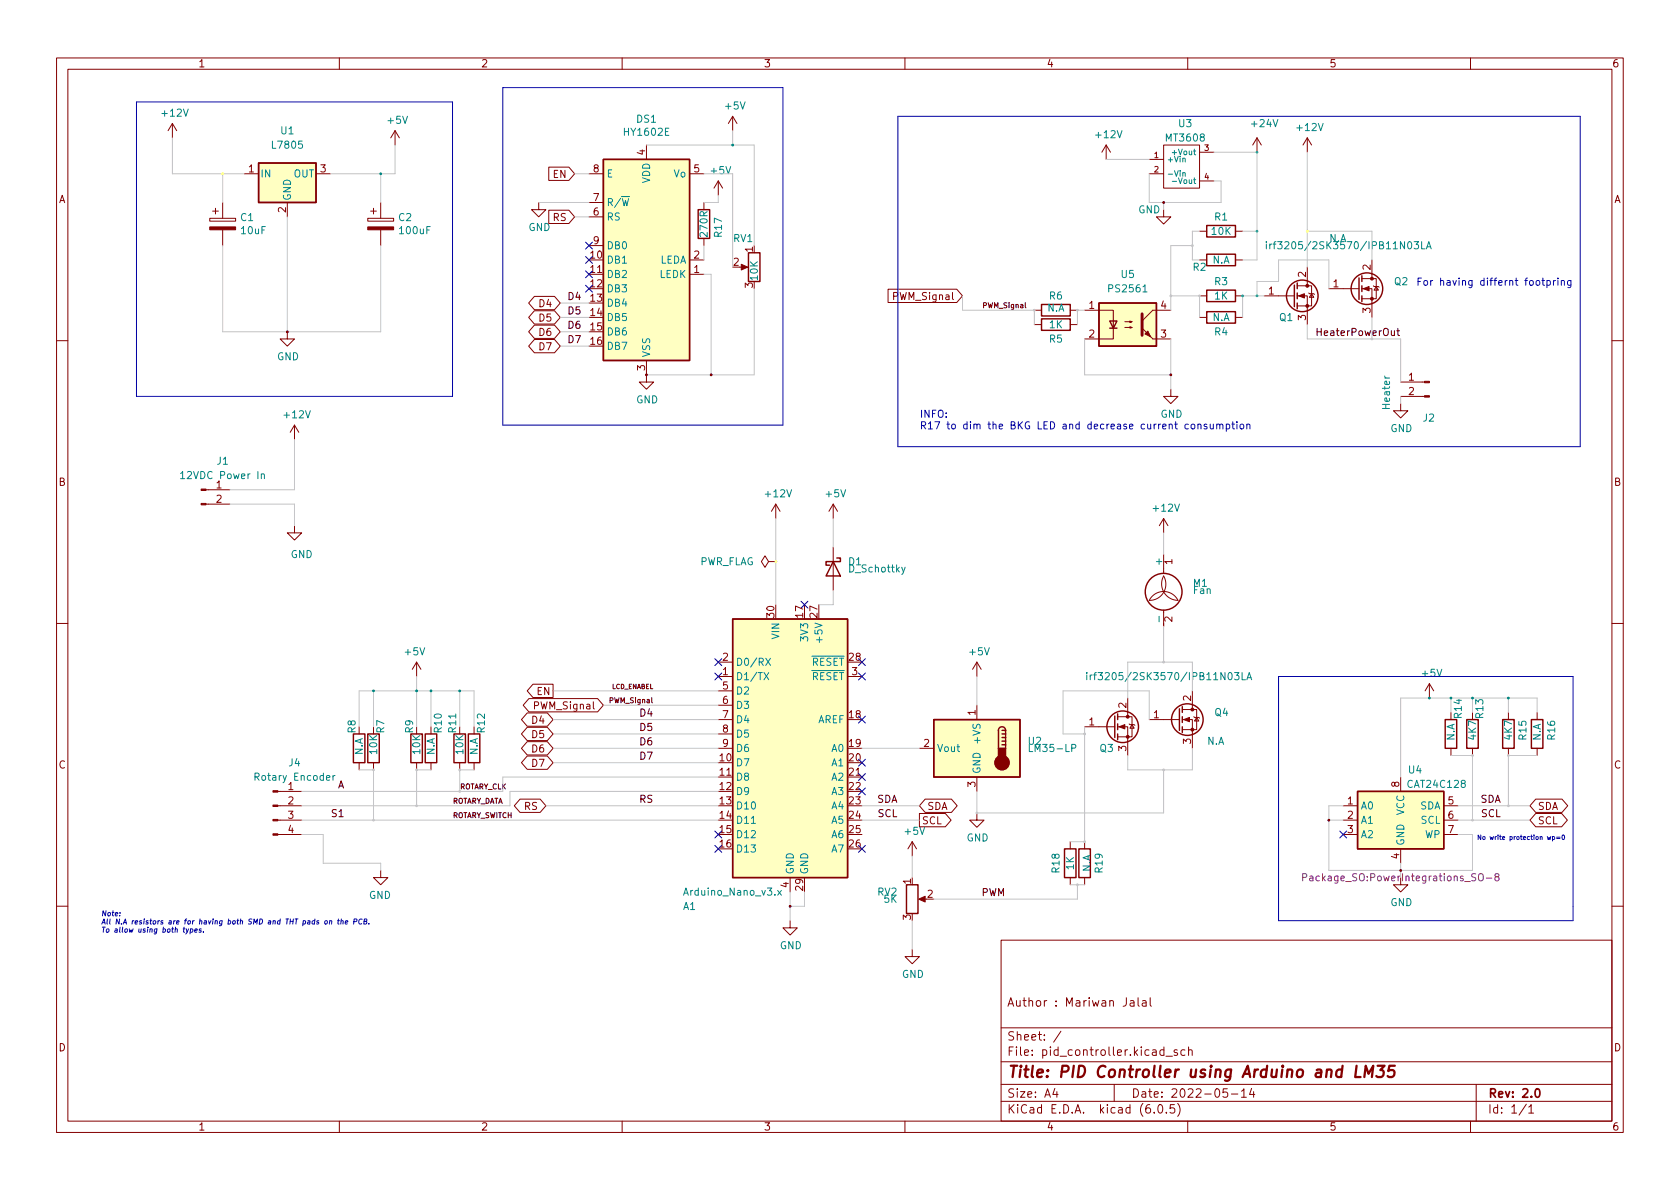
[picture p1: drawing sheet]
<svg xmlns="http://www.w3.org/2000/svg" width="297mm" height="210mm" viewBox="0 0 297 210" stroke-linecap="round" stroke-linejoin="round" font-family="sans-serif">
<path d="M0 .2h297v210.1h-297z" fill="#fff" stroke="#fff" stroke-width=".18"/>
<g fill="none" stroke="#840000" stroke-width=".18">
<path d="M10 10.2h277v190.1h-277zM12 12.2h273v186.1h-273zM60 10.2v2M110 10.2v2M160 10.2v2M210 10.2v2M260 10.2v2M30.5 21.8l-.8 1.3M30.5 21.8v2.6M30.5 21.8l.7 1.3M37.1 38.6h4.6v.5h-4.6zM37.6 37.3h1"/>
<path d="M38.1 36.8v1M39.4 35.8v2.8M43.2 30.7h2.5M50.8 35.8v2.5M55.9 30.7h2.5M65 38.6h4.6v.5h-4.6zM65.5 37.3h1M66 36.8v1M67.3 35.8v2.8M69.8 23.1l-.7 1.3M69.8 23.1v2.5M69.8 23.1l.8 1.3"/>
<path d="M95.2 35.8v1.3h1.3l-1.3 1.2-1.2-1.2h1.2M97 37.2h3.6l1 1.1-1 1.2h-3.6zM97 29.6h3.6l1 1.1-1 1.2h-3.6zM104.1 30.7h2.6M104.1 38.3h2.6M104.1 35.8h2.6M114.3 25.6v2.6M121.9 30.7h2.6M124.5 35.8v1.3M127 32l-.8 1.3M127 32v2.5M127 32l.8 1.3"/>
<path d="M129.5 20.6l-.7 1.2M129.5 20.6v2.5M129.5 20.6l.8 1.2M195.6 25.6l-.8 1.3M195.6 25.6v2.6M195.6 25.6l.7 1.3M203.2 30.7h2.5M203.2 28.2h2.5M205.7 25.6h6.4v7.7h-6.4zM205.7 37.1v1.2h1.3l-1.3 1.3-1.2-1.3h1.2M212.1 26.9h2.5M212.1 32h2.5"/>
<path d="M222.2 24.4l-.7 1.2M222.2 24.4v2.5M222.2 24.4l.8 1.2M231.1 24.4v2.5M231.1 24.4l-.7 1.2M231.1 24.4l.8 1.2M39.4 40.6v2.8M50.8 58.7v1.2h1.3l-1.3 1.3-1.3-1.3h1.3M67.3 40.6v2.8M94.5 52.4h3.5l1.1 1.2-1.1 1.2h-3.5l-1-1.2zM94.5 55h3.5l1.1 1.1-1.1 1.2h-3.5l-1-1.2zM94.5 57.5h3.5l1.1 1.2-1.1 1.1h-3.5l-1-1.1z"/>
<path d="M104.1 48.5h2.6M104.1 43.4h2.6M121.9 46h2.6M121.9 48.5h2.6M124.5 42.2v1.2M130.8 47.2h1M157 51.1h12.2l1 1.2-1 1.2h-12.2zM182.9 54.9h1.2M182.9 57.4h1.2M189.2 54.9h1.3M189.2 57.4h1.3M191.8 54.9h5v5h-5"/>
<path d="M198.9 57.9h1.3l-.4 .1v-.2l.4 .1M198.9 56.9h1.3l-.4 .1v-.2l.4 .1M203.8 59.9h3.2M207 54.9h-3.2l-1.9 1.9M212.1 52.3h1.3M212.1 56.1h1.3M212.1 46h1.3M212.1 40.9h1.3M218.4 52.3h1.3M218.4 56.1h1.3M218.4 46h1.3M218.4 40.9h1.3"/>
<path d="M223.5 52.3h5.4M229.4 52.3h1.7v5.1M229.4 50.5h2.5v3.6h-2.5M231.1 47.2v3.3M231.4 51.8l.1 .1h.8l.1 .2M231.9 51.9l.4 .7h-.8zM234.9 51h5.4M240.8 51h1.8v5.1M240.8 49.3h2.5v3.5h-2.5M242.6 46v3.3M242.8 50.5l.2 .2h.7l.1 .1M243.3 50.7l.4 .6h-.7z"/>
<path d="M10 60.2h2M52.1 75.2l-.8 1.2M52.1 75.2v2.5M52.1 75.2l.7 1.2M94.5 60h3.5l1.1 1.2-1.1 1.2h-3.5l-1-1.2zM114.3 63.7v3.9h1.3l-1.3 1.2-1.3-1.2h1.3M207 68.8v1.3h1.3l-1.3 1.3-1.3-1.3h1.3M247.6 71.4v1.2h1.3l-1.3 1.3-1.2-1.3h1.2M247.6 70.1h4.3M247.6 67.6h4.3M285 60.2h2M36.4 89.1h4.2"/>
<path d="M36.4 86.6h4.2M52.1 93v1.2h1.2l-1.2 1.3-1.3-1.3h1.3M135.9 99.3l-.6-1-.7 1 .7 1 .6-1h1.3M137.2 99.3h.1M137.2 89.1l-.8 1.3M137.2 89.1v2.6M137.2 89.1l.7 1.3M147.3 89.1l-.7 1.3M147.3 89.1v2.6M147.3 96.8v7.6M147.3 89.1l.8 1.3M205.7 91.7v2.5"/>
<path d="M205.7 98v3.4M205.7 91.7l-.7 1.3M205.7 91.7l.8 1.3M10 110.2h2M73.7 117.1v2.5M73.7 117.1l.7 1.3M73.7 117.1l-.8 1.3M127 119.6h2.5M127 117.1h2.5M149.9 119.6h2.5M172.7 117.1v2.5M172.7 117.1l-.7 1.3"/>
<path d="M172.7 117.1l.8 1.3M205.7 107.9v2.8M205.7 101.8a2.87 2.87 0 0 1-2.5 4.4 2.84 2.84 0 0 1 2.5-1.6 2.84 2.84 0 0 1 2.6 1.6 2.92 2.92 0 0 1-2.6-4.4zM285 110.2h2M49.1 139.9h4.2M63.5 134.9v1.2M66 128.5v1.3M66 134.9v1.2M73.7 134.9v1.2M76.2 128.5v1.3M76.2 134.9v1.2M81.3 128.5v1.3"/>
<path d="M81.3 134.9v1.2M83.8 128.5v1.3M83.8 134.9v1.2M93.2 133.7h3.6l1 1.2-1 1.1h-3.6l-1-1.1zM93.2 131.2h3.6l1 1.1-1 1.2h-3.6l-1-1.2zM93.2 126.1h3.6l1 1.1-1 1.2h-3.6l-1-1.2zM93.2 128.6h3.6l1 1.2-1 1.2h-3.6l-1-1.2zM93.5 123.5h12.2l1 1.2-1 1.2h-12.2l-1-1.2zM94.2 121h3.6v2.3h-3.6l-1-1.1zM127 137.4h2.5M127 122.2h2.5M127 124.7h2.5"/>
<path d="M127 127.2h2.5M127 129.8h2.5M127 132.3h2.5M149.9 137.4h2.5M162.6 132.3h2.5M172.7 124.7v2.5M172.7 137.4v2.5M191.8 128.5h5.3M197.6 128.5h1.8v5.1M197.6 126.7h2.6v3.6h-2.6M199.4 123.4v3.3M199.6 128l.2 .1h.7l.2 .2"/>
<path d="M200.2 128.1l.3 .7h-.7zM203.2 127.2h5.3M209 127.2h1.8v5.1M209 125.5h2.6v3.5h-2.6M210.8 122.2v3.3M211.1 126.7l.1 .2h.8l.1 .1M211.6 126.9l.4 .6h-.8zM247.6 137.4v2.5M252.7 120.9l-.7 1.3M252.7 120.9v2.5M252.7 120.9l.8 1.3M256.5 126v1.2"/>
<path d="M256.5 132.3v1.3M260.3 126v1.2M260.3 132.3v1.3M266.7 126v1.2M266.7 132.3v1.3M271.8 126v1.2M271.8 132.3v1.3M49.1 147.6h4.2M49.1 145h4.2M49.1 142.5h4.2M67.3 153.9v1.3h-1.3l1.3 1.3 1.3-1.3h-1.3M91.9 141.3h3.6l1 1.2-1 1.2h-3.6l-1-1.2z"/>
<path d="M139.7 155.2v2.5M161.3 148.8l-.8 1.3M161.3 148.8v2.6M161.3 148.8l.8 1.3M162.6 143.9h4.5l1.1 1.1-1.1 1.2h-4.5zM162.8 159h1M163.6 141.3h4.6l1 1.2-1 1.2h-4.6l-1-1.2zM172.7 143.8v1.2h1.3l-1.3 1.3-1.3-1.3h1.3M189.2 148.8v1.3M189.2 155.2v1.3M191.8 148.8v1.3M191.8 155.2v1.3"/>
<path d="M237.5 147.6h2.5M237.5 145h2.5M237.5 142.5h2.5M247.6 155.2v1.3h1.3l-1.3 1.2-1.2-1.2h1.2M247.6 150.1v2.5M255.3 147.6h2.5M255.3 145h2.5M255.3 142.5h2.5M271.5 141.3h4.7l1 1.2-1 1.2h-4.7l-1-1.2zM271.5 143.9h4.6l1 1.1-1 1.2h-4.6l-1-1.2zM10 160.2h2M139.7 162.8v1.3h1.3l-1.3 1.2-1.3-1.2h1.3"/>
<path d="M161.3 167.9v1.3h1.3l-1.3 1.2-1.3-1.2h1.3M177 166.3h108v32h-108zM199.9 177h.5l.1 .9M200.5 177.3l-.5 .1a.29 .29 0 0 0-.2 .2 .29 .29 0 0 0 .2 .3h.5M201.2 176.4v1.3l.2 .2M202 177h.6v.9M202.6 177.3l-.5 .1a.29 .29 0 0 0-.2 .2 .29 .29 0 0 0 .2 .3h.5M203.4 176.4v1.3l.2 .2M285 160.2h2M60 198.3v2M110 198.3v2M160 198.3v2"/>
<path d="M177 194.8h108M177 191.8h108M177 187.8h108M177 181.8h108M186.5 192.5l-.4 1h1M186.9 193v1M187.6 182.4l-1.3 1.9M197 191.8v3M204.1 196.7v.1M204.9 195.4l.2-.1a.81 .81 0 0 1 .6 .7 .81 .81 0 0 1-.3 .8h-.2a.81 .81 0 0 1-.6-.6 .81 .81 0 0 1 .3-.8zM205.8 185.7l-.4-.1-.3 .3v.4l.1 .3h.6M205.8 185.1v1.5"/>
<path d="M206.1 186.8h1.2M206.2 196.7v.1M207.6 195.3h-.7v.7l.2-.1 .5 .1 .1 .2-.1 .5-.2 .1-.5-.1M208.1 185.7l-.3-.1-.2 .2v.3l.5 .1v.4h-.5M208.2 195.1a1.72 1.72 0 0 1 0 2.3M209.5 185.7l-.4-.1-.3 .3v.4l.1 .3h.6M210 198.3v2M210.1 185.8l.3-.2 .3 .1 .1 .9M210.1 185.1v1.5M217 192.5h-.7l-.1 .7 .2-.1 .5 .1 .2 .2-.1 .5-.2 .1-.6-.1M217.7 193.5h1.2M219.5 193l.4-.5v1.5"/>
<path d="M219.5 194h.9M221.3 192.5l-.4 1h1M221.6 193v1M260 198.3v2M261 191.8v6.5M269.9 195.3l-1.3 1.9M270.3 195.8l.4-.5v1.5M270.3 196.8h.9"/>
</g>
<path d="M271.6 192.6l.2-.1a.82 .82 0 0 1 .6 .7 .82 .82 0 0 1-.3 .8h-.2a.81 .81 0 0 1-.6-.6 .81 .81 0 0 1 .3-.8z" fill="none" stroke="#840000" stroke-width=".3"/>
<path d="M239.9 188.5l-.3 2h1M241.2 190.5l.3-2 .5 1.4 .8-1.4-.2 2M243.6 188.5h1.2l-.8 .7h.3l.3 .2 .1 .2-.2 .7-.3 .2h-.6l-.3-.2M246.6 188.5h-.9l-.2 .9 .3-.2 .6 .1 .2 .3-.2 .7-.3 .2h-.5l-.3-.2" fill="none" stroke="#840000" stroke-width=".4"/>
<g fill="none" stroke="#840000" stroke-width=".25">
<path d="M45.7 28.8h10.2v7h-10.2zM106.7 28.2h15.2v35.5h-15.2zM123.4 37.1h2.1v5.1h-2.1zM213.4 39.9h5v2h-5zM132.3 44.7h2.1v5.1h-2.1zM184.1 53.8h5.1v2.1h-5.1zM184.1 56.4h5.1v2h-5.1zM194.3 53.6h10.2v7.6h-10.2zM196.2 56.8h1.3l-.7 1.2zM196.2 58h1.3M213.4 55.1h5v2h-5zM213.4 45h5v2h-5z"/>
<path d="M213.4 51.3h5v2h-5zM228.9 50.4v3.8M229.4 50v1M229.4 51.8v1M229.4 53.6v1M240.3 49.1v3.9M240.8 48.8v1M240.8 50.5v1.1M240.8 52.3v1M147.3 99.3l1.3 2.5h-2.6zM148 98.7h.6v.6h-2.6v.6h.7M129.5 109.5h20.4v45.7h-20.4z"/>
<path d="M62.5 129.8h2v5.1h-2zM65 129.8h2.1v5.1h-2.1zM72.6 129.8h2.1v5.1h-2.1zM75.2 129.8h2v5.1h-2zM80.3 129.8h2v5.1h-2zM82.8 129.8h2v5.1h-2zM165.1 127.2h15.2v10.2h-15.2zM177.2 131.7h.6M177.2 131.1h.6M177.2 130.4h.6M177.2 129.8h.6M177.2 129.2h.6"/>
<path d="M177.8 129.2a.64 .64 0 0 0-.6-.7 .64 .64 0 0 0-.7 .7v3.1M177.8 129.2v3.1M197.1 126.6v3.8M197.6 126.2v1M197.6 128v1M197.6 129.8v1M208.5 125.3v3.9M209 125v1M209 126.7v1.1M209 128.5v1M240 139.9h15.3v10.2h-15.3zM255.5 127.2h2.1v5.1h-2.1z"/>
<path d="M259.3 127.2h2.1v5.1h-2.1zM265.7 127.2h2v5.1h-2zM270.8 127.2h2v5.1h-2zM160.3 156.5h2v5h-2zM188.2 150.1h2v5.1h-2zM190.8 150.1h2v5.1h-2z"/>
<circle cx="230.3" cy="52.3" r="2.79"/>
<circle cx="241.7" cy="51" r="2.79"/>
<circle cx="205.7" cy="104.6" r="3.3"/>
<circle cx="198.5" cy="128.5" r="2.79"/>
<circle cx="209.9" cy="127.2" r="2.79"/>
</g>
<g fill="#840000" stroke="#840000" stroke-width=".18">
<path d="M251.9 70h.8v.2h-.8z"/>
<path d="M251.9 67.4h.8v.3h-.8z"/>
<path d="M229.6 52.3l1-.4v.8z"/>
<path d="M241 51l1.1-.3v.7z"/>
<path d="M48.3 147.4h.8v.3h-.8z"/>
<path d="M48.3 144.9h.8v.3h-.8z"/>
<path d="M48.3 142.4h.8v.2h-.8z"/>
<path d="M48.3 139.8h.8v.3h-.8z"/>
<path d="M35.6 89h.8v.3h-.8z"/>
<path d="M35.6 86.5h.8v.2h-.8z"/>
<path d="M37.1 40.1h4.6v.5h-4.6z"/>
<path d="M162.4 159l1.2-.5v1z"/>
<path d="M197.9 128.5l1-.4v.8z"/>
<path d="M209.3 127.2l1-.3v.7z"/>
<path d="M65 40.1h4.6v.5h-4.6z"/>
<path d="M131.1 46.7l1.1 .5-1.1 .5z"/>
<path d="M201.9 58l1.9 1.9z"/>
<path d="M202.4 59l.5-.5 .6 1.1z"/>
<circle cx="231.1" cy="54.1" r=".25"/>
<circle cx="231.1" cy="50.5" r=".25"/>
<circle cx="242.6" cy="52.8" r=".25"/>
<circle cx="242.6" cy="49.3" r=".25"/>
<circle cx="199.4" cy="130.3" r=".25"/>
<circle cx="199.4" cy="126.7" r=".25"/>
<circle cx="210.8" cy="129" r=".25"/>
<circle cx="210.8" cy="125.5" r=".25"/>
</g>
<g fill="none" stroke="#008484" stroke-width=".18">
<path d="M207.3 32.1h.7M209.1 28.1l.4-.1 .1 .6M209.1 30.6h.4l.1 .6M209.1 30.5v.7M223.9 42.7v.2M223.9 43.2v.8M224.5 43.2v.8M224.9 43.2l-.4 .2M225.1 43.2h.5M225.6 42.7l-.3 .2v1.1M251.4 42.7v1.3h.6M252.2 44l.4-1.3 .5 1.3"/>
<path d="M252.3 43.6h.6M31.9 83.7l.4-.3v1.2M31.9 84.6h.8M46.2 83.9l.2-.1 .3 .1v.7M135.1 118.9l.8 1.3M135.4 116.4l.8 1.3M135.9 118.9l-.8 1.3M136.2 116.4l-.8 1.3M160 100.3l-.4 1.2-.2 .1M192.2 118.9v.2M192.2 119.4v.8M192.8 119.4v.8"/>
<path d="M193.1 119.4l-.3 .2M193.4 119.4h.4M193.8 118.9l-.3 .2v1.1M219.6 118.9v1.3h.6M220.6 119.8h.6M58.9 137.1v.9M59.2 137.1l-.3 .3M189.5 132.3l.6-.1 .1-.1v-.3l-.7-.2v1.3M220.5 120.2l.4-1.3 .4 1.3M132.8 145.6h.8M137.5 157.5l.7 .8M138.2 157.5l-.7 .8"/>
</g>
<g fill="#ffffc2" stroke="#ffffc2" stroke-width=".18">
<path d="M129.5 109.5h20.4v45.7h-20.4z"/>
<path d="M45.7 28.8h10.2v7h-10.2z"/>
<path d="M240 139.9h15.3v10.2h-15.3z"/>
<path d="M165.1 127.2h15.2v10.2h-15.2z"/>
<path d="M106.7 28.2h15.2v35.5h-15.2z"/>
<path d="M194.3 53.6h10.2v7.6h-10.2z"/>
</g>
<path d="M230.3 155.2l.6-.1 .1-.2v-.3l-.7-.1v1.3M262.8 155.3h1M264.6 155l-.3-.2 .1-.2 .2-.1 .3 .1 .1 .1v.2l-.6 .2-.1 .2v.2l.3 .3 .3-.1 .1-.2v-.2l-.2-.3" fill="none" stroke="#840084" stroke-width=".18"/>
<g fill="#840000" stroke="#840000" stroke-width=".25">
<path d="M176.5 132.3h1.3v1.9h-1.3z"/>
<circle cx="177.2" cy="134.9" r="1.27"/>
</g>
<path d="M201.9 55.5v3.8" fill="none" stroke="#840000" stroke-width=".51"/>
<path d="M232.9 58.1v1.2M232.9 58.7h.7" fill="none" stroke="#000" stroke-width=".18"/>
<g fill="none" stroke="#0000c2" stroke-width=".18">
<path d="M24.1 18h55.9v52.1h-55.9zM88.9 15.5h49.5v59.7h-49.5zM158.7 20.6h120.7v58.4h-120.7zM250.7 49.8h.4M251.3 49.2h-.6v1.2M251.9 49.7l.3-.1 .2 .2v.4l-.2 .2h-.3l-.2-.2zM253 49.6v.8M253.3 49.6l-.3 .2M276.1 49.7l.1-.1 .3 .1 .1 .7M277.8 49.6v1l-.3 .3-.3-.1M277.8 49.7l-.4-.1-.3 .2 .2 .6h.5M210.7 75.1l.3-.1 .3 .2v.4l-.3 .2h-.3l-.1-.2z"/>
<path d="M211.8 75.1l.2-.1 .3 .1v.7M211.8 75v.8M213.4 75.1l-.3-.1-.2 .2 .1 .2 .4 .1v.3h-.5M214 75v.8h.3l.2-.1M214.5 75v.8M215.1 75.1l.2-.1 .3 .1 .1 .7M215.1 75v.8M215.7 75.2l.2-.2 .3 .1v.7M216.8 75.1l.4-.1 .2 .2-.1 .6h-.5M216.8 75v1.3M217.8 75h.5M218 74.6v1.1l.3 .1"/>
<path d="M218.7 74.6v.1M218.7 75v.8M219.4 75.1l.3-.1 .2 .2v.4l-.2 .2h-.3l-.2-.2zM220.5 75.1l.1-.1 .3 .1 .1 .7M220.5 75v.8M226.1 119.6h52v43.2h-52zM261.8 147.7v.8l-.4-.8v.8M262.2 148h.3v.4h-.3zM276.3 147.7h.1a.39 .39 0 0 1 .2 .4 .39 .39 0 0 1-.3 .3l-.1-.2zM33.7 164.3h.3l.1 .4-.2 .2-.3-.1M34.4 164.6l.5-.1v-.2h-.3l-.1 .1v.4h.3M35.6 164.3h-.2l-.2 .1 .3 .2v.2h-.3"/>
<path d="M36 164.8l-.1 .1M59.7 162.8h.3M59.8 162.5l-.1 .8 .2 .1M60.3 162.9l.4-.1-.1 .6M60.4 162.5l-.2 .9M61.1 163.1l.4-.1v-.2h-.4l-.1 .5 .1 .1h.3M62.6 163l.4-.1 .1-.3-.5-.1-.1 .9M64 162.6a.43 .43 0 0 0-.6 .2 .43 .43 0 0 0 .4 .6l.1-.1M64.4 162.9h.4v-.3l-.4-.1-.1 .9 .5-.1 .1-.2-.2-.2M65.2 163.3v.1"/>
</g>
<g fill="none" stroke="#c2c2c2" stroke-width=".18">
<path d="M30.5 24.4v6.3h12.7M39.4 30.7v5.1M50.8 38.3v20.4M67.3 30.7v5.1M69.8 25.6v5.1h-11.4M95.2 35.8h8.9M101.6 38.3h2.5M101.6 30.7h2.5M114.3 25.6h19v17.8M124.5 30.7h5v16.5M127 34.5v1.3h-2.5M129.5 23.1v2.5"/>
<path d="M195.6 28.2h7.6M203.2 30.7v5.1h12.7v-3.8h-1.3M205.7 35.8v1.3M214.6 26.9h7.6v19.1h-2.5M231.1 26.9v20.3M39.4 43.4v15.3h27.9v-15.3M99.1 56.1h5M99.1 58.7h5M99.1 53.6h5M124.5 48.5h1.2v17.8M124.5 43.4v2.6M133.3 51v15.3h-19"/>
<path d="M170.2 52.3v2.6h12.7v2.5M191.8 59.9v6.4h15.2M191.8 54.9h-1.3v2.5M207 52.3h5.1v3.8M207 59.9v8.9M210.8 43.4h-3.8v11.5M212.1 40.9h-1.3v5.1h1.3M219.7 40.9h2.5M223.5 52.3h-3.8v3.8M231.1 57.4v2.5h16.5v7.7M231.1 40.9h11.5v5.1M234.9 51v-5h-8.8v3.8h-3.9v2.5"/>
<path d="M242.6 56.1v3.8M52.1 77.7v8.9h-11.5M99.1 61.2h5M247.6 70.1v1.3M40.6 89.1h11.5v3.9M137.2 91.7v15.2M147.3 91.7v5.1M205.7 94.2v3.8M73.7 119.6v8.9M147.3 104.4v2.5h-2.5M172.7 119.6v5.1M205.7 110.7v6.4"/>
<path d="M63.5 128.5v-6.3h20.3v6.3M63.5 136.1h2.5v8.9M66 122.2v6.3M76.2 136.1h-2.5v6.4M76.2 122.2v6.3M81.3 122.2v6.3M83.8 136.1h-2.5v3.8M97.8 122.2h29.2M97.8 129.8h29.2M97.8 134.9h29.2M97.8 127.2h29.2M97.8 132.3h29.2"/>
<path d="M106.7 124.7h20.3M127 139.9h-36.8v2.6h-36.9M127 137.4h-38.1v2.5h-35.6M152.4 132.3h10.2M191.8 128.5v20.3h-2.6M203.2 127.2v-5h-15.2v7.6h3.8M205.7 136.1v7.7h-33v-3.9M210.8 122.2v-5.1h-11.4v6.3M210.8 132.3v3.8h-11.4v-2.5M256.5 123.4v2.6M256.5 133.6h3.8v11.4M260.3 123.4v2.6"/>
<path d="M266.7 123.4v2.6M271.8 126v-2.6h-24.2v14M271.8 133.6h-5.1v8.9M53.3 145h73.7M53.3 147.6h3.8v5h10.2v1.3M96.5 142.5h30.5M139.7 157.7v5.1M142.2 157.7v2.6h-2.5M152.4 142.5h10.2M152.4 145h10.2M161.3 151.4v3.8M189.2 156.5h2.6"/>
<path d="M190.5 156.5v2.5h-25.4M234.9 145h2.6M237.5 142.5h-2.6v11.4h25.4v-6.3h-2.5M247.6 152.6v1.3M257.8 142.5h12.7M257.8 145h12.7M161.3 162.8v5.1"/>
</g>
<g fill="none" stroke="#000084" stroke-width=".18">
<path d="M103.5 50.4l1.2 1.3M103.5 47.9l1.2 1.2M103.5 42.8l1.2 1.2M103.5 45.4l1.2 1.2M104.7 50.4l-1.2 1.3M104.7 47.9l-1.2 1.2M104.7 42.8l-1.2 1.2M104.7 45.4l-1.2 1.2M126.4 116.5l1.2 1.2M126.4 119l1.2 1.2M127.6 116.5l-1.2 1.2M127.6 119l-1.2 1.2"/>
<path d="M141.6 106.3l1.2 1.2M142.8 106.3l-1.2 1.2M151.8 116.5l1.2 1.2M151.8 119l1.2 1.2M153 116.5l-1.2 1.2M153 119l-1.2 1.2M151.8 139.3l1.2 1.3M151.8 126.6l1.2 1.3M151.8 134.3l1.2 1.2M151.8 136.8l1.2 1.2M153 139.3l-1.2 1.3M153 126.6l-1.2 1.3"/>
<path d="M153 134.3l-1.2 1.2M153 136.8l-1.2 1.2M126.4 147l1.2 1.2M126.4 149.5l1.2 1.2M127.6 147l-1.2 1.2M127.6 149.5l-1.2 1.2M151.8 149.5l1.2 1.2M153 149.5l-1.2 1.2M236.9 147l1.2 1.2M238.1 147l-1.2 1.2"/>
</g>
<g fill="#c2c2c2" stroke="#c2c2c2" stroke-width=".18">
<circle cx="266.7" cy="133.6" r=".15"/>
<circle cx="266.7" cy="142.5" r=".15"/>
<circle cx="260.3" cy="133.6" r=".15"/>
<circle cx="260.3" cy="145" r=".15"/>
<circle cx="207" cy="52.3" r=".15"/>
<circle cx="190.5" cy="54.9" r=".15"/>
<circle cx="210.8" cy="43.4" r=".15"/>
<circle cx="212.1" cy="52.3" r=".15"/>
<circle cx="182.9" cy="54.9" r=".15"/>
<circle cx="191.8" cy="129.8" r=".15"/>
<circle cx="191.8" cy="148.8" r=".15"/>
<circle cx="205.7" cy="117.1" r=".15"/>
<circle cx="205.7" cy="136.1" r=".15"/>
<circle cx="242.6" cy="59.9" r=".15"/>
<circle cx="190.5" cy="156.5" r=".15"/>
<circle cx="172.7" cy="143.8" r=".15"/>
<circle cx="81.3" cy="136.1" r=".15"/>
<circle cx="73.7" cy="142.5" r=".15"/>
<circle cx="66" cy="136.1" r=".15"/>
<circle cx="73.7" cy="136.1" r=".15"/>
<circle cx="66" cy="145" r=".15"/>
</g>
<g fill="#00c200" stroke="#00c200" stroke-width=".18">
<circle cx="266.7" cy="123.4" r=".15"/>
<circle cx="260.3" cy="123.4" r=".15"/>
<circle cx="256.5" cy="123.4" r=".15"/>
<circle cx="252.7" cy="123.4" r=".15"/>
<circle cx="81.3" cy="122.2" r=".15"/>
<circle cx="73.7" cy="122.2" r=".15"/>
<circle cx="76.2" cy="122.2" r=".15"/>
<circle cx="67.3" cy="30.7" r=".15"/>
<circle cx="66" cy="122.2" r=".15"/>
<circle cx="129.5" cy="25.6" r=".15"/>
</g>
<g fill="#000" stroke="#000" stroke-width=".18">
<circle cx="205.7" cy="35.8" r=".15"/>
<circle cx="50.8" cy="58.7" r=".15"/>
<circle cx="114.3" cy="66.3" r=".15"/>
<circle cx="125.7" cy="66.3" r=".15"/>
<circle cx="207" cy="66.3" r=".15"/>
<circle cx="234.9" cy="145" r=".15"/>
<circle cx="247.6" cy="153.9" r=".15"/>
<circle cx="139.7" cy="160.3" r=".15"/>
</g>
<g fill="#00c2c2" stroke="#00c2c2" stroke-width=".18">
<circle cx="222.2" cy="26.9" r=".15"/>
<circle cx="222.2" cy="40.9" r=".15"/>
<circle cx="222.2" cy="52.3" r=".15"/>
<circle cx="219.7" cy="52.3" r=".15"/>
</g>
<g fill="#ff0" stroke="#ff0" stroke-width=".18">
<circle cx="231.1" cy="40.9" r=".15"/>
<circle cx="137.2" cy="99.3" r=".15"/>
<circle cx="39.4" cy="30.7" r=".15"/>
</g>
<text font-size="2.8" fill="#840000" x="178" y="190.6">Title: PID Controller using Arduino and LM35</text>
<g font-size="2.1" fill="#840000">
<text x="178" y="178">Author : Mariwan Jalal</text>
<text x="178" y="184">Sheet: /</text>
<text x="178" y="186.7">File: pid_controller.kicad_sch</text>
<text x="178" y="196.9">KiCad E.D.A. kicad (6.0.5)</text>
<text x="178" y="194.1">Size: A4</text>
<text x="200" y="194.1">Date: 2022-05-14</text>
<text x="263" y="194.1">Rev: 2.0</text>
<text x="263" y="196.9">Id: 1/1</text>
</g>
<g font-size="1.8" fill="#840000">
<text x="35" y="11.9">1</text>
<text x="85" y="11.9">2</text>
<text x="135" y="11.9">3</text>
<text x="185" y="11.9">4</text>
<text x="235" y="11.9">5</text>
<text x="285" y="11.9">6</text>
<text x="114" y="27.4" transform="rotate(-90 114 27.4)">4</text>
<text x="10.3" y="35.9">A</text>
<text x="44" y="30.5">1</text>
<text x="56.7" y="30.5">3</text>
<text x="97.8" y="31.5">EN</text>
<text x="104.9" y="35.6">7</text>
<text x="104.9" y="30.5">8</text>
<text x="122.7" y="30.5">5</text>
<text x="285.3" y="35.9">A</text>
<text x="50.5" y="37.6" transform="rotate(-90 50.5 37.6)">2</text>
<text x="97.8" y="39.1">RS</text>
<text x="104.9" y="38.1">6</text>
<text x="104.4" y="45.7">10</text>
<text x="104.9" y="43.2">9</text>
<text x="122.7" y="45.7">2</text>
<text x="129.7" y="47">2</text>
<text x="133.1" y="44.6" transform="rotate(-90 133.1 44.6)">1</text>
<text x="242.3" y="47.7" transform="rotate(-90 242.3 47.7)">2</text>
<text x="104.4" y="48.3">11</text>
<text x="104.4" y="50.8">12</text>
<text x="104.4" y="53.3">13</text>
<text x="122.7" y="48.3">1</text>
<text x="133.1" y="50.9" transform="rotate(-90 133.1 50.9)">3</text>
<text x="158.2" y="53">PWM_Signal</text>
<text x="224.3" y="52.1">1</text>
<text x="230.9" y="49" transform="rotate(-90 230.9 49)">2</text>
<text x="235.7" y="50.8">1</text>
<text x="95.5" y="54.3">D4</text>
<text x="95.5" y="56.9">D5</text>
<text x="95.5" y="59.4">D6</text>
<text x="104.4" y="55.9">14</text>
<text x="104.4" y="58.4">15</text>
<text x="192.5" y="54.6">1</text>
<text x="192.5" y="59.7">2</text>
<text x="205.2" y="59.7">3</text>
<text x="205.2" y="54.6">4</text>
<text x="230.9" y="56.6" transform="rotate(-90 230.9 56.6)">3</text>
<text x="242.3" y="55.4" transform="rotate(-90 242.3 55.4)">3</text>
<text x="95.5" y="61.9">D7</text>
<text x="104.4" y="61">16</text>
<text x="114" y="65.5" transform="rotate(-90 114 65.5)">3</text>
<text x="249.1" y="67.3">1</text>
<text x="249.1" y="69.8">2</text>
<text x="10.3" y="85.9">B</text>
<text x="38.2" y="86.4">1</text>
<text x="38.2" y="88.9">2</text>
<text x="285.3" y="85.9">B</text>
<text x="207.3" y="99.8" transform="rotate(-90 207.3 99.8)">1</text>
<text x="136.9" y="109.2" transform="rotate(-90 136.9 109.2)">30</text>
<text x="142" y="109.2" transform="rotate(-90 142 109.2)">17</text>
<text x="144.5" y="109.2" transform="rotate(-90 144.5 109.2)">27</text>
<text x="207.3" y="110" transform="rotate(-90 207.3 110)">2</text>
<text x="127.8" y="119.4">1</text>
<text x="127.8" y="116.8">2</text>
<text x="150.1" y="116.8">28</text>
<text x="150.6" y="119.4">3</text>
<text x="94.7" y="125.4">PWM_Signal</text>
<text x="95" y="122.9">EN</text>
<text x="127.8" y="121.9">5</text>
<text x="127.8" y="124.5">6</text>
<text x="199.1" y="125.2" transform="rotate(-90 199.1 125.2)">2</text>
<text x="210.6" y="123.9" transform="rotate(-90 210.6 123.9)">2</text>
<text x="94.2" y="128">D4</text>
<text x="94.2" y="130.5">D5</text>
<text x="127.8" y="127">7</text>
<text x="127.8" y="129.5">8</text>
<text x="150.1" y="127">18</text>
<text x="172.5" y="126.5" transform="rotate(-90 172.5 126.5)">1</text>
<text x="192.5" y="128.3">1</text>
<text x="204" y="127">1</text>
<text x="210.6" y="131.6" transform="rotate(-90 210.6 131.6)">3</text>
<text x="10.3" y="135.9">C</text>
<text x="94.2" y="135.6">D7</text>
<text x="94.2" y="133.1">D6</text>
<text x="127.3" y="134.6">10</text>
<text x="127.3" y="137.2">11</text>
<text x="127.8" y="132.1">9</text>
<text x="150.1" y="132.1">19</text>
<text x="150.1" y="134.6">20</text>
<text x="150.1" y="137.2">21</text>
<text x="163.3" y="132.1">2</text>
<text x="199.1" y="132.8" transform="rotate(-90 199.1 132.8)">3</text>
<text x="285.3" y="135.9">C</text>
<text x="50.9" y="139.7">1</text>
<text x="50.9" y="142.2">2</text>
<text x="92.7" y="143.2">RS</text>
<text x="127.3" y="139.7">12</text>
<text x="127.3" y="142.2">13</text>
<text x="150.1" y="139.7">22</text>
<text x="150.1" y="142.2">23</text>
<text x="163.9" y="143.2">SDA</text>
<text x="172.5" y="139.2" transform="rotate(-90 172.5 139.2)">3</text>
<text x="238.3" y="142.2">1</text>
<text x="247.4" y="139.2" transform="rotate(-90 247.4 139.2)">8</text>
<text x="256" y="142.2">5</text>
<text x="271.8" y="143.2">SDA</text>
<text x="50.9" y="144.8">3</text>
<text x="50.9" y="147.3">4</text>
<text x="127.3" y="144.8">14</text>
<text x="127.3" y="147.3">15</text>
<text x="127.3" y="149.9">16</text>
<text x="150.1" y="144.8">24</text>
<text x="150.1" y="147.3">25</text>
<text x="150.1" y="149.9">26</text>
<text x="162.9" y="145.8">SCL</text>
<text x="238.3" y="144.8">2</text>
<text x="238.3" y="147.3">3</text>
<text x="256" y="144.8">6</text>
<text x="256" y="147.3">7</text>
<text x="271.8" y="145.8">SCL</text>
<text x="247.4" y="151.9" transform="rotate(-90 247.4 151.9)">4</text>
<text x="139.4" y="157" transform="rotate(-90 139.4 157)">4</text>
<text x="142" y="157.4" transform="rotate(-90 142 157.4)">29</text>
<text x="161" y="156.3" transform="rotate(-90 161 156.3)">1</text>
<text x="164" y="158.7">2</text>
<text x="161" y="162.7" transform="rotate(-90 161 162.7)">3</text>
<text x="10.3" y="185.9">D</text>
<text x="285.3" y="185.9">D</text>
<text x="35" y="199.9">1</text>
<text x="85" y="199.9">2</text>
<text x="135" y="199.9">3</text>
<text x="185" y="199.9">4</text>
<text x="235" y="199.9">5</text>
<text x="285" y="199.9">6</text>
</g>
<g font-size="1.8" fill="#008484">
<text x="28.8" y="20.6">+12V</text>
<text x="49.7" y="23.7">U1</text>
<text x="68.6" y="21.9">+5V</text>
<text x="110.5" y="24">HY1602E</text>
<text x="112.6" y="21.7">DS1</text>
<text x="128.3" y="19.3">+5V</text>
<text x="208.4" y="22.5">U3</text>
<text x="221.4" y="22.5">+24V</text>
<text x="229.4" y="23.2">+12V</text>
<text x="48.3" y="26.3">L7805</text>
<text x="193.9" y="24.4">+12V</text>
<text x="206.3" y="25">MT3608</text>
<text x="46" y="31.4">IN</text>
<text x="51.4" y="35.6" transform="rotate(-90 51.4 35.6)">GND</text>
<text x="51.9" y="31.4">OUT</text>
<text x="107.2" y="31.4">E</text>
<text x="114.9" y="32.4" transform="rotate(-90 114.9 32.4)">VDD</text>
<text x="119.2" y="31.4">Vo</text>
<text x="125.8" y="30.8">+5V</text>
<text x="42.6" y="39.1">C1</text>
<text x="42.7" y="41.4">10uF</text>
<text x="70.5" y="39.1">C2</text>
<text x="70.8" y="41.4">100uF</text>
<text x="93.4" y="40.8">GND</text>
<text x="107.2" y="39">RS</text>
<text x="107.2" y="36.4">R/~{W}</text>
<text x="125.1" y="41.7" transform="rotate(-90 125.1 41.7)">270R</text>
<text x="127.6" y="41.9" transform="rotate(-90 127.6 41.9)">R17</text>
<text x="201.2" y="37.7">GND</text>
<text x="214.3" y="41.5">10K</text>
<text x="214.8" y="39">R1</text>
<text x="107.2" y="46.6">DB1</text>
<text x="107.2" y="44.1">DB0</text>
<text x="116.6" y="46.6">LEDA</text>
<text x="129.7" y="42.8">RV1</text>
<text x="211" y="47.9">R2</text>
<text x="214.4" y="46.6">N.A</text>
<text x="226.3" y="44.1">irf3205/2SK3570/IPB11N03LA</text>
<text x="235" y="42.8">N.A</text>
<text x="107.2" y="49.1">DB2</text>
<text x="107.2" y="51.7">DB3</text>
<text x="116.6" y="49.1">LEDK</text>
<text x="134" y="49.5" transform="rotate(-90 134 49.5)">10K</text>
<text x="185.6" y="53">R6</text>
<text x="196.2" y="51.7">PS2561</text>
<text x="198.3" y="49.1">U5</text>
<text x="214.8" y="50.4">R3</text>
<text x="214.8" y="53">1K</text>
<text x="246.5" y="50.4">Q2</text>
<text x="107.2" y="54.2">DB4</text>
<text x="107.2" y="56.8">DB5</text>
<text x="107.2" y="59.3">DB6</text>
<text x="185.2" y="55.1">N.A</text>
<text x="185.6" y="58">1K</text>
<text x="214.4" y="56.8">N.A</text>
<text x="214.8" y="59.3">R4</text>
<text x="226.2" y="56.8">Q1</text>
<text x="49" y="63.7">GND</text>
<text x="107.2" y="61.8">DB7</text>
<text x="114.9" y="63.2" transform="rotate(-90 114.9 63.2)">VSS</text>
<text x="185.6" y="60.6">R5</text>
<text x="112.5" y="71.3">GND</text>
<text x="50.4" y="74">+12V</text>
<text x="205.2" y="73.9">GND</text>
<text x="245.7" y="72.2" transform="rotate(-90 245.7 72.2)">Heater</text>
<text x="245.8" y="76.4">GND</text>
<text x="251.6" y="74.5">J2</text>
<text x="38.4" y="82.2">J1</text>
<text x="32.6" y="84.7">12VDC Power In</text>
<text x="135.5" y="87.9">+12V</text>
<text x="146.1" y="87.9">+5V</text>
<text x="204" y="90.5">+12V</text>
<text x="51.4" y="98.7">GND</text>
<text x="123.6" y="99.9">PWR_FLAG</text>
<text x="150" y="99.9">D1</text>
<text x="150.2" y="101.2">D_Schottky</text>
<text x="205.5" y="99.8" transform="rotate(-90 205.5 99.8)">+</text>
<text x="211" y="103.8">M1</text>
<text x="211" y="105">Fan</text>
<text x="137.8" y="112.9" transform="rotate(-90 137.8 112.9)">VIN</text>
<text x="142.9" y="113.1" transform="rotate(-90 142.9 113.1)">3V3</text>
<text x="145.4" y="113.2" transform="rotate(-90 145.4 113.2)">+5V</text>
<text x="205.5" y="109.8" transform="rotate(-90 205.5 109.8)">-</text>
<text x="71.7" y="115.9">+5V</text>
<text x="130" y="117.7">D0/RX</text>
<text x="142.1" y="117.7">~{RESET}</text>
<text x="171.5" y="115.9">+5V</text>
<text x="251.5" y="119.7">+5V</text>
<text x="130" y="120.3">D1/TX</text>
<text x="130" y="122.8">D2</text>
<text x="130" y="125.3">D3</text>
<text x="142.1" y="120.3">~{RESET}</text>
<text x="194.6" y="120.3">irf3205/2SK3570/IPB11N03LA</text>
<text x="62.9" y="129.6" transform="rotate(-90 62.9 129.6)">R8</text>
<text x="67.9" y="129.6" transform="rotate(-90 67.9 129.6)">R7</text>
<text x="73" y="129.6" transform="rotate(-90 73 129.6)">R9</text>
<text x="78.1" y="129.5" transform="rotate(-90 78.1 129.5)">R10</text>
<text x="80.6" y="129.5" transform="rotate(-90 80.6 129.5)">R11</text>
<text x="85.7" y="129.5" transform="rotate(-90 85.7 129.5)">R12</text>
<text x="130" y="127.9">D4</text>
<text x="130" y="130.4">D5</text>
<text x="144.5" y="127.9">AREF</text>
<text x="173.4" y="131.1" transform="rotate(-90 173.4 131.1)">+VS</text>
<text x="181.8" y="131.7">U2</text>
<text x="213.4" y="131.7">N.A</text>
<text x="214.8" y="126.6">Q4</text>
<text x="257.2" y="131" transform="rotate(-90 257.2 131)">N.A</text>
<text x="258.4" y="126.9" transform="rotate(-90 258.4 126.9)">R14</text>
<text x="261" y="130.8" transform="rotate(-90 261 130.8)">4K7</text>
<text x="262.3" y="126.9" transform="rotate(-90 262.3 126.9)">R13</text>
<text x="267.3" y="130.8" transform="rotate(-90 267.3 130.8)">4K7</text>
<text x="269.9" y="130.8" transform="rotate(-90 269.9 130.8)">R15</text>
<text x="272.4" y="131" transform="rotate(-90 272.4 131)">N.A</text>
<text x="275" y="130.8" transform="rotate(-90 275 130.8)">R16</text>
<text x="51.1" y="135.5">J4</text>
<text x="64.1" y="133.5" transform="rotate(-90 64.1 133.5)">N.A</text>
<text x="66.7" y="133.3" transform="rotate(-90 66.7 133.3)">10K</text>
<text x="74.3" y="133.3" transform="rotate(-90 74.3 133.3)">10K</text>
<text x="76.8" y="133.5" transform="rotate(-90 76.8 133.5)">N.A</text>
<text x="81.9" y="133.3" transform="rotate(-90 81.9 133.3)">10K</text>
<text x="84.5" y="133.5" transform="rotate(-90 84.5 133.5)">N.A</text>
<text x="130" y="135.5">D7</text>
<text x="130" y="133">D6</text>
<text x="147.1" y="133">A0</text>
<text x="147.1" y="135.5">A1</text>
<text x="165.6" y="133">Vout</text>
<text x="173.4" y="136.9" transform="rotate(-90 173.4 136.9)">GND</text>
<text x="182.4" y="133">LM35-LP</text>
<text x="194.5" y="133">Q3</text>
<text x="249.1" y="136.8">U4</text>
<text x="45.5" y="138">Rotary Encoder</text>
<text x="130" y="138">D8</text>
<text x="130" y="140.6">D9</text>
<text x="130" y="143.1">D10</text>
<text x="147.1" y="138">A2</text>
<text x="147.1" y="140.6">A3</text>
<text x="147.1" y="143.1">A4</text>
<text x="240.5" y="143.1">A0</text>
<text x="249.1" y="139.3">CAT24C128</text>
<text x="251" y="143.1">SDA</text>
<text x="130" y="145.7">D11</text>
<text x="130" y="148.2">D12</text>
<text x="147.1" y="145.7">A5</text>
<text x="147.1" y="148.2">A6</text>
<text x="160.1" y="147.6">+5V</text>
<text x="170.9" y="148.8">GND</text>
<text x="240.5" y="145.7">A1</text>
<text x="240.5" y="148.2">A2</text>
<text x="248.3" y="149.6" transform="rotate(-90 248.3 149.6)">GND</text>
<text x="248.3" y="144.2" transform="rotate(-90 248.3 144.2)">VCC</text>
<text x="251.2" y="145.7">SCL</text>
<text x="251.9" y="148.2">WP</text>
<text x="130" y="150.7">D13</text>
<text x="140.3" y="154.7" transform="rotate(-90 140.3 154.7)">GND</text>
<text x="142.9" y="154.7" transform="rotate(-90 142.9 154.7)">GND</text>
<text x="147.1" y="150.7">A7</text>
<text x="187.3" y="154.3" transform="rotate(-90 187.3 154.3)">R18</text>
<text x="189.9" y="153.8" transform="rotate(-90 189.9 153.8)">1K</text>
<text x="192.8" y="154.2" transform="rotate(-90 192.8 154.2)">N.A</text>
<text x="194.9" y="154.3" transform="rotate(-90 194.9 154.3)">R19</text>
<text x="65.2" y="158.9">GND</text>
<text x="120.8" y="160.9">A1</text>
<text x="121.2" y="158.4">Arduino_Nano_v3.x</text>
<text x="155.2" y="158.4">RV2</text>
<text x="156.3" y="159.6">5K</text>
<text x="245.8" y="160.2">GND</text>
<text x="137.9" y="167.8">GND</text>
<text x="159.5" y="172.9">GND</text>
</g>
<g font-size="1.8">
<text x="100.6" y="53">D4</text>
<text x="100.6" y="55.6">D5</text>
<text x="100.6" y="58.1">D6</text>
<text x="233.8" y="59.4">HeaterPowerOut</text>
<text x="100.6" y="60.7">D7</text>
<text x="113.3" y="129.2">D5</text>
<text x="113.3" y="131.8">D6</text>
<text x="113.3" y="126.7">D4</text>
<text x="113.3" y="134.3">D7</text>
<text x="59.7" y="139.4">A</text>
<text x="113.1" y="141.9">RS</text>
<text x="155" y="141.9">SDA</text>
<text x="261.7" y="141.9">SDA</text>
<text x="58.4" y="144.5">S1</text>
<text x="155.2" y="144.5">SCL</text>
<text x="261.9" y="144.5">SCL</text>
<text x="173.5" y="158.5">PWM</text>
</g>
<g font-size="1.8" fill="#0000c2">
<text x="254.3" y="50.5">For having differnt footpring</text>
<text x="162.6" y="73.9">INFO:</text>
<text x="162.6" y="75.9">R17 to dim the BKG LED and decrease current consumption</text>
</g>
<text font-size="1.8" fill="#c2c2c2" x="231.7" y="155.8">Package_SO:PowerIntegrations_SO-8</text>
<g font-size="1.4" fill="#840000">
<text x="204.1" y="27.9">1</text>
<text x="213" y="26.7">3</text>
<text x="204.1" y="30.5">2</text>
<text x="213" y="31.7">4</text>
</g>
<g font-size="1.4" fill="#008484">
<text x="206.2" y="28.7">+Vin</text>
<text x="207.7" y="27.4">+Vout</text>
<text x="206.2" y="31.2">-Vin</text>
<text x="208" y="32.5">-Vout</text>
</g>
<g font-size="1.3">
<text x="174.1" y="54.5">PWM_Signal</text>
<text x="108" y="124.3">PWM_Signal</text>
<text x="80" y="142.1">ROTARY_DATA</text>
<text x="80" y="144.6">ROTARY_SWITCH</text>
</g>
<text font-size="1.3" fill="#c2c2c2" x="81.3" y="139.6">ROTARY_CLK</text>
<g font-size="1.3" fill="#0000c2">
<text x="17.8" y="162">Note:</text>
<text x="17.8" y="163.4">All N.A resistors are for having both SMD and THT pads on the PCB.</text>
<text x="17.8" y="164.9">To allow using both types.</text>
</g>
<text font-size="1.1" x="108.1" y="121.8">LCD_ENABEL</text>
<text font-size="1.1" fill="#0000c2" x="263.6" y="148.5">No write protection wp=0</text>
</svg>
